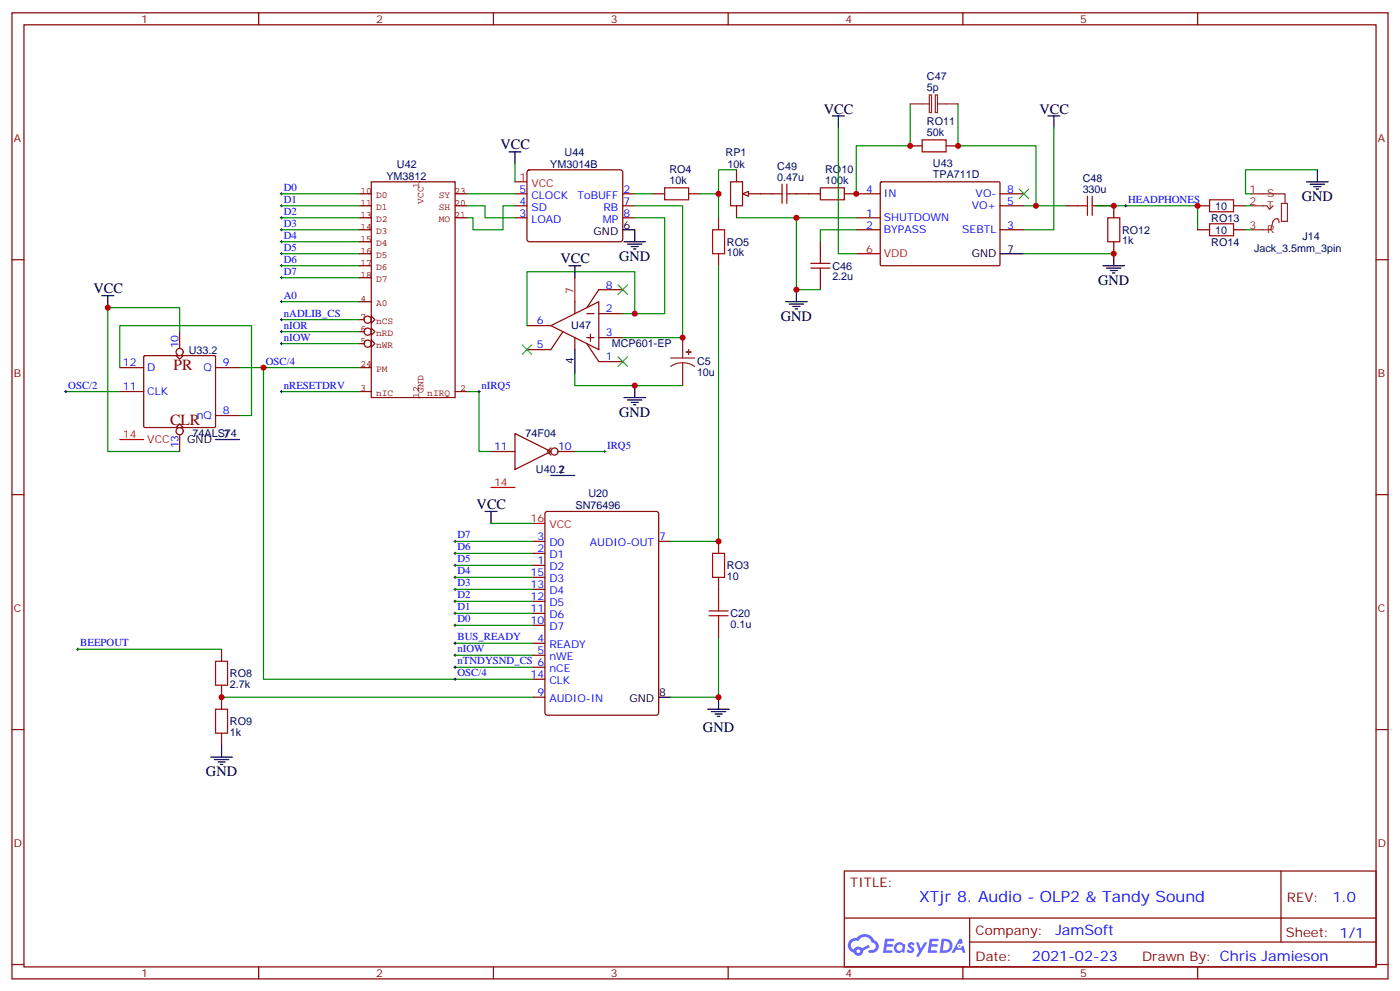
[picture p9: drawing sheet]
<svg xmlns="http://www.w3.org/2000/svg" width="412mm" height="292mm" viewBox="0 0 412 292" stroke-linecap="round" stroke-linejoin="round" font-family="sans-serif">
<g fill="none" stroke="#870000" stroke-width=".35">
<path d="M3.5 3.8h405.4v284.3h-405.4zM7.1 7.3h398.2v277.3h-398.2zM76.2 3.8v3.5M145.3 3.8v3.5M214.5 3.8v3.5M283.6 3.8v3.5M352.8 3.8v3.5M3.5 76.4h3.6M405.3 76.4h3.6M3.5 145.6h3.6M405.3 145.6h3.6M3.5 214.7h3.6"/>
<path d="M405.3 214.7h3.6M248.7 256.4h156.6v28.2h-156.6zM377.3 256.4v20.9M248.7 270.2h156.5M285.6 277.3h119.6M285.6 270.2v14.1M3.5 283.9h3.6M76.2 284.6v3.5M145.3 284.6v3.5M214.5 284.6v3.5M283.6 284.6v3.5M352.8 284.6v3.5"/>
<path d="M405.3 283.9h3.6"/>
</g>
<g fill="#5487ff">
<path d="M267.7 277.5a1.22 1.22 0 0 1 1.7 .3l-.4 .6a.47 .47 0 0 0-.3-.4 .47 .47 0 0 0-.5 .2l.1 .2a1.14 1.14 0 0 1 .8 1.7 1.14 1.14 0 0 1-1.9 0l-.2-.2 .5-.5 .7 .4a.29 .29 0 0 0 .3-.2 .29 .29 0 0 0-.2-.4 1.04 1.04 0 0 1-.6-1.7z"/>
<path d="M260.7 276.3h2.4l.3 .2-.2 .5h-1.8l-.1 .9h1.5l.3 .4-.3 .3h-1.6l-.2 1.1 1.7 .1 .2 .3-.2 .3h-2.6z"/>
<path d="M273.8 276.3h2.4l.3 .2-.1 .5h-1.8l-.2 .9h1.6l.3 .4-.4 .3h-1.6l-.1 1.1 1.7 .1 .2 .3-.2 .3h-2.6z"/>
<path d="M282.6 276.3h.7l.3 1.2-.6 .4a.69 .69 0 0 0-1 .2 .69 .69 0 0 0 .4 1 .69 .69 0 0 0 .9-.6l.5-.3 .6 2.2h-.8l-.2-.8h-1.8l-.5 .8h-.8z"/>
<path d="M269.8 277.4h.8l.6 1.8 1.1-1.8h.9l-2.6 4.2h-.8l.9-1.6z"/>
<path d="M277.4 276.3l-.6 4.1h1.3a2.11 2.11 0 0 0 2.5-2.1 2.11 2.11 0 0 0-2.5-2zM278.1 277a1.39 1.39 0 0 1 1.7 1.4 1.39 1.39 0 0 1-1.8 1.3h-.3z"/>
<path d="M263.7 277.9a1.54 1.54 0 0 0-.1 2.2 1.54 1.54 0 0 0 2.2 .1l.6 .2 .3-2.3-.2-.2h-.4a1.49 1.49 0 0 0-2.4 0zM264 278.9a.94 .94 0 0 1 1.8 0 .94 .94 0 0 1-1.8 0z"/>
<path d="M250.4 276.7a2.18 2.18 0 0 0 1.1 3.7 1.44 1.44 0 0 0 1.6 .9 1.44 1.44 0 0 0 1.2-1.5l2-1-.5-.7-1.9 .9a1.47 1.47 0 0 0-2.4 .5 1.39 1.39 0 0 1-.7-2 1.39 1.39 0 0 1 2-.4 2.12 2.12 0 0 1 2.2-1.3 2.12 2.12 0 0 1 1.9 1.7 1.14 1.14 0 0 1 1.1 1.4 1.14 1.14 0 0 1-1.7 .7 .43 .43 0 0 0-.5 .4 .43 .43 0 0 0 .4 .5 1.98 1.98 0 0 0 2.5-1.3 1.98 1.98 0 0 0-1.2-2.5 3.1 3.1 0 0 0-5.3-.7l-.9 .1zM252.3 280a.55 .55 0 0 1 1.1 0 .55 .55 0 0 1-1.1 0z"/>
<circle cx="282.6" cy="278.4" r=".26"/>
</g>
<circle cx="123.5" cy="53.5" r=".18" fill="#850000"/>
<g fill="none" stroke="#850000" stroke-width=".35">
<path d="M105.8 57h3.6M105.8 60.6h3.6M134.1 60.6h3.5M134.1 64.1h3.5M105.8 88.8h3.6M105.8 97.6h1.4M105.8 94.1h1.4M109.4 96.6l1 1-1 1.1M109.4 93l1 1.1-1 1M105.8 115.3h3.6M105.8 101.1h1.4M109.4 100.1l1 1-1 1.1"/>
<path d="M134.1 115.3h3.5"/>
<circle cx="108.3" cy="94.1" r="1.06"/>
<circle cx="108.3" cy="97.6" r="1.06"/>
<circle cx="108.3" cy="101.1" r="1.06"/>
</g>
<circle cx="123.5" cy="117" r=".18" fill="#850000"/>
<path d="M109.4 53.5h24.7v63.5h-24.7zM134.1 57h3.5M105.8 64.1h3.6M105.8 67.6h3.6M105.8 71.2h3.6M105.8 74.7h3.6M105.8 78.2h3.6M105.8 81.7h3.6M105.8 108.2h3.6" fill="none" stroke="#850000" stroke-width=".35"/>
<g fill="none" stroke="#870000" stroke-width=".35">
<path d="M151.7 57h3.5M155.5 50.2l.4-.2h26.8l.5 .2 .2 .5v20l-.7 .5-27-.1-.5-.7v-19.7zM183.4 57h3.6M192.3 57h3.5M202.8 57h3.6M215.2 53.5h3.5v7.1h-3.5zM217 50v3.5M220.5 57h7M234.6 57h7.1M248.7 57h10.6M259.3 53.7l.3-.2 34.8 .1 .2 .3-.1 24.1-.3 .2h-34.7l-.2-.3zM268.1 42.9h3.5"/>
<path d="M278.7 42.9h3.5M294.6 57h7M151.7 64.1h3.5M151.7 60.6h3.5M183.4 64.1h3.6M183.4 60.6h3.6M211.7 64.1v3.5M211.7 74.7v3.5M217 60.6v3.5M241.7 71.2v3.5M252.2 64.1h7.1M252.2 67.6h7.1"/>
<path d="M294.6 67.6h7M294.6 60.6h7M314 60.6h3.5M324.6 60.6h3.5v3.5M328.1 71.2v3.5M352.8 67.6h3.5M352.8 60.6h3.5M363.4 67.6h3.5M363.4 60.6h3.5M52.9 97.6v5M155.2 95.8h7.1M162.3 95.8l14.1-7v14.1z"/>
<path d="M165.8 97.6l-3.5 5.3h-7.1M169.3 88.8v3.5M169.3 99.4v3.5M172.9 92.3h2.1M172.9 99.4h2.1M173.9 98.3v2.1M176.4 92.3h7M176.4 99.4h7M183.4 85.3h-7l-3.5 5.3M241.7 81.7v3.6M35.3 115.3h7M35.3 108.2h7"/>
<path d="M42.4 104.8l.3-.1h20.6l.2 .3-.1 20.7-.3 .1h-20.6l-.2-.3zM51.9 104.7l1 1 1.1-1M63.5 108.2h7.1M172.9 101.1l3.5 5.3h7M51.9 125.8l1-1 1.1 1M52.9 128v4.9M63.5 122.3h7.1M144.6 132.9h7.1M151.7 127.6l10.6 5.3-10.6 5.3zM162.3 131.8l-1.1 1.1 1.1 1M164.4 132.9h4.9M157 159.3h3.5"/>
<path d="M160.7 150.7l.5-.2h32.1l.7 .5v58.8l-.4 .6-32.4 .1-.6-.5-.1-58.8zM194 159.3h3.6M211.7 159.3v3.6M157 166.4h3.5M157 162.9h3.5M157 177h3.5M157 173.5h3.5M157 169.9h3.5M211.7 169.9v7.1M65.3 191.1v3.5M157 189.3h3.5M157 192.9h3.5"/>
<path d="M157 196.4h3.5M157 184h3.5M157 180.5h3.5M157 199.9h3.5M211.7 184v3.6M65.3 201.7v7M65.3 215.8v3.5M157 205.2h3.5"/>
<circle cx="52.9" cy="103.6" r="1.06"/>
<circle cx="52.9" cy="126.9" r="1.06"/>
<circle cx="163.3" cy="132.9" r="1.06"/>
</g>
<path d="M151.7 53.5h3.5M252.2 74.7h7.1M169.3 81.7v7.1M35.3 129.4h7M144.6 143.5h7.1M157 154.1h3.5" fill="none" stroke="#f00" stroke-width=".35"/>
<g fill="none" stroke="#000" stroke-width=".35">
<path d="M245.2 34.1h3.5M246.9 34.1v3.5M308.7 34.1h3.5M310.4 34.1v3.5M149.9 44.7h3.6M151.7 44.7v3.5M384.9 53.5h6.3M385.9 54.2h4.3M387 54.9h2.1M387.7 55.6h.7M388.1 50v3.5M167.6 78.2h3.5"/>
<path d="M169.3 78.2v3.5M183.4 67.6h3.6v3.6M183.8 71.2h6.3M184.9 71.9h4.2M185.9 72.6h2.1M186.6 73.3h.7M294.6 74.7h7M324.9 78.2h6.4M326 78.9h4.2M327 79.6h2.1M328.1 74.7v3.5M30 87h3.5"/>
<path d="M31.7 87v3.6M231.4 88.8h6.4M232.5 89.5h4.2M233.5 90.2h2.2M234.2 90.9h.7M234.6 85.3v3.5M327.7 80.3h.7M169.3 102.9v7.1M183.8 117h6.3M184.9 117.7h4.2M185.9 118.4h2.1M186.6 119.1h.7"/>
<path d="M187 113.5v3.5M63.5 129.4h7.1M162.3 139.9h7M142.9 150.5h3.5M144.6 150.5v3.6M65.3 219.3v3.5M194 205.2h3.6M208.5 208.7h6.3M209.5 209.4h4.3M210.6 210.1h2.1M211.3 210.9h.7M211.7 205.2v3.5"/>
<path d="M62.1 222.8h6.3M63.1 223.6h4.3M64.2 224.3h2.1M64.9 225h.7"/>
</g>
<g fill="none" stroke="#a10000" stroke-width=".35">
<path d="M195.8 55.3h7v3.5h-7zM227.5 57h2.9M230.4 54.2v5.7M231.8 57h2.8M231.8 54.2v5.7M241.7 55.3h7v3.5h-7zM271.6 41.2h7.1v3.5h-7.1zM320.3 57.7v5.7M321.7 57.7v5.7M356.3 58.8h7.1v3.5h-7.1zM209.9 67.6h3.5v7.1h-3.5zM238.8 77.5h5.7"/>
<path d="M238.8 78.9h5.7M241.7 74.7v2.8M241.7 78.9v2.8M317.5 60.6h2.8M321.7 60.6h2.9M326.3 64.1h3.5v7.1h-3.5zM356.3 65.9h7.1v3.5h-7.1zM208.8 179.8h5.7M209.9 162.9h3.5v7h-3.5zM211.7 177v2.8M63.5 194.6h3.5v7.1h-3.5zM208.8 181.2h5.7"/>
<path d="M211.7 181.2v2.8M63.5 208.7h3.5v7.1h-3.5z"/>
</g>
<g fill="none" stroke="#008700" stroke-width=".35">
<path d="M246.9 37.6v37.1h5.3M268.1 30.6v12.3h-15.9v14.1M282.2 30.6v12.3h23v17.7M310.4 37.6v30h-8.8M82.9 57h22.9M137.6 57h14.1M151.7 48.2v5.3M187 57h5.3M206.4 57h5.3v7.1M388.1 50h-21.2v7h1.8M82.9 60.6h22.9M82.9 74.7h22.9"/>
<path d="M82.9 64.1h22.9M82.9 67.6h22.9M82.9 71.2h22.9M82.9 78.2h22.9M137.6 60.6h5.3v3.5h8.8M151.7 60.6h-3.5v7h-8.9v-3.5h-1.7M187 60.6h14.1v38.8h-17.7M187 64.1h8.8v28.2h-8.8v-12.3h-31.8v15.8M211.7 78.2v81.1h-14.1M252.2 67.6h-10.5v3.6M252.2 64.1h-17.6v21.2h7.1M301.6 60.6h12.4"/>
<path d="M301.6 74.7h26.5M322.8 60.6h30v7M366.9 60.6h1.8M366.9 67.6h1.8M52.9 97.6v-7h-21.2v42.3h21.2M82.9 94.1h22.9M82.9 81.7h22.9M82.9 88.8h22.9M82.9 97.6h22.9M183.4 92.3h3.6M19.4 115.3h15.9M35.3 108.2v-12.4h38.8v26.5h-3.5"/>
<path d="M70.6 108.2h35.2M77.6 108.2v91.7h79.4M82.9 101.1h22.9M82.9 115.3h22.9M137.6 115.3h3.5v17.6h3.5M169.3 110v3.5h31.8M169.3 132.9h8.9M144.6 154.1h12.4M22.9 191.1h42.4M134.1 192.9h22.9M134.1 189.3h22.9M134.1 196.4h22.9"/>
<path d="M211.7 187.6v17.6h-14.1M65.3 205.2h91.7"/>
</g>
<path d="M300.2 55.6l2.8 2.9M303 55.6l-2.8 2.9M182 83.9l2.9 2.8M184.9 83.9l-2.9 2.8M153.8 101.5l2.8 2.8M156.6 101.5l-2.8 2.8M182 105l2.9 2.8M184.9 105l-2.9 2.8" fill="none" stroke="#3c3" stroke-width=".35"/>
<g fill="none" stroke="#8c2424" stroke-width=".35">
<path d="M268.1 30.6h5.7M273.8 27.9h.6v5.2h-.6zM275.5 27.9h.7v5.2h-.7zM276.2 30.6h6M368.7 57h9.8v2.9M377.5 59.9h1.7v5.3h-1.7zM368.7 60.6h4.5l.7 1 1.1-1M376.8 65.5a.9 .9 0 0 0-.7-1.1 .9 .9 0 0 0-1.1 .8l-.7 2.4h-5.6M201.1 99.4v6M197.6 105.4h7M201.1 106.8l-1.9 .2-1.6 .8M201.1 106.8l1.8 .2 1.7 .8"/>
<path d="M201.1 106.8v6.7"/>
</g>
<g fill="none" stroke="#000" stroke-width=".29">
<path d="M82.5 57h.8M82.9 56.7v.7M82.5 60.6h.8M82.5 64.1h.8M82.5 67.6h.8M82.5 71.2h.8M82.5 74.7h.8M82.5 78.2h.8M82.9 60.2v.7M82.9 63.7v.8M82.9 67.3v.7M82.9 70.8v.7"/>
<path d="M82.9 74.3v.7M82.9 77.9v.7M331.3 60.6h.7M331.6 60.2v.7M82.5 94.1h.8M82.5 81.7h.8M82.5 88.8h.8M82.5 97.6h.8M82.9 81.4v.7M82.9 88.4v.7M82.9 93.7v.7M82.9 97.3v.7"/>
<path d="M19 115.3h.8M19.4 114.9v.7M77.3 108.2h.7M77.6 107.8v.7M82.5 115.3h.8M82.5 101.1h.8M82.9 100.8v.7M82.9 114.9v.7M140.8 115.3h.7M141.1 114.9v.7M177.8 132.9h.7M178.2 132.5v.7"/>
<path d="M133.7 159.3h.7M134.1 159v.7M133.7 162.9h.7M133.7 166.4h.7M133.7 169.9h.7M133.7 173.5h.7M133.7 177h.7M134.1 162.5v.7M134.1 166.1v.7M134.1 169.6v.7M134.1 173.1v.7M134.1 176.6v.7"/>
<path d="M22.6 191.1h.7M22.9 190.7v.8M133.7 184h.7M133.7 180.5h.7M133.7 192.9h.7M133.7 189.3h.7M133.7 196.4h.7M134.1 180.2v.7M134.1 183.7v.7M134.1 189v.7M134.1 192.5v.7M134.1 196v.7"/>
</g>
<g fill="#8c2424" stroke="#8c2424" stroke-width=".35">
<path d="M202.1 103.6h1.5z"/>
<path d="M202.8 102.9v1.4z"/>
</g>
<path d="M218.7 57l1.8-.7v1.4z" fill="#f0f0f0" stroke="#870000" stroke-width=".35"/>
<path d="M217 50h-5.3v7M217 64.1h17.6M134.1 159.3h22.9M134.1 177h22.9M134.1 173.5h22.9M134.1 169.9h22.9M134.1 166.4h22.9M134.1 162.9h22.9M134.1 180.5h22.9M134.1 184h22.9" fill="none" stroke="#008700" stroke-width=".35"/>
<path d="M133.7 199.9h.7M134.1 199.6v.7" fill="none" stroke="#000" stroke-width=".29"/>
<g fill="#c00">
<circle cx="252.2" cy="57" r=".88"/>
<circle cx="305.2" cy="60.6" r=".88"/>
<circle cx="234.6" cy="85.3" r=".88"/>
<circle cx="268.1" cy="42.9" r=".88"/>
<circle cx="282.2" cy="42.9" r=".88"/>
<circle cx="187" cy="92.3" r=".88"/>
<circle cx="352.8" cy="60.6" r=".88"/>
<circle cx="31.8" cy="90.6" r=".88"/>
<circle cx="328.1" cy="60.6" r=".88"/>
<circle cx="328.1" cy="74.7" r=".88"/>
<circle cx="201.1" cy="99.4" r=".88"/>
<circle cx="187" cy="113.5" r=".88"/>
<circle cx="77.6" cy="108.2" r=".88"/>
<circle cx="65.3" cy="205.2" r=".88"/>
<circle cx="211.7" cy="159.3" r=".88"/>
<circle cx="211.7" cy="205.2" r=".88"/>
<circle cx="211.7" cy="57" r=".88"/>
<circle cx="234.6" cy="64.1" r=".88"/>
</g>
<g font-size="4.6" fill="#800">
<text x="51.2" y="108.9">PR</text>
<text x="50.1" y="125.1">CLR</text>
</g>
<text font-size="4.6" fill="#00f" x="270.8" y="265.4">XTjr 8. Audio - OLP2 &amp; Tandy Sound</text>
<g font-size="4.2">
<text x="242.7" y="33.4">VCC</text>
<text x="306.2" y="33.4">VCC</text>
<text x="147.5" y="44">VCC</text>
<text x="383.5" y="59.2">GND</text>
<text x="165.1" y="77.5">VCC</text>
<text x="182.4" y="76.8">GND</text>
<text x="323.5" y="83.9">GND</text>
<text x="27.5" y="86.3">VCC</text>
<text x="230" y="94.4">GND</text>
<text x="182.4" y="122.7">GND</text>
<text x="140.4" y="149.8">VCC</text>
<text x="207.1" y="215.4">GND</text>
<text x="60.7" y="228.5">GND</text>
</g>
<g font-size="4.2" fill="#00f">
<text x="392.5" y="265.6">1.0</text>
<text x="310.9" y="275.2">JamSoft</text>
<text x="304" y="283">2021-02-23</text>
</g>
<g font-size="3.9" fill="#800">
<text x="250.5" y="260.9">TITLE:</text>
<text x="379.1" y="265.6">REV:</text>
<text x="287.4" y="275.1">Company:</text>
<text x="378.7" y="275.8">Sheet: 1/1</text>
<text x="287.4" y="282.8">Date:</text>
<text x="336.4" y="282.9">Drawn By: Chris Jamieson</text>
</g>
<g font-size="3.2" fill="#800">
<text x="41.6" y="6.8">1</text>
<text x="110.8" y="6.8">2</text>
<text x="179.9" y="6.8">3</text>
<text x="249.1" y="6.8">4</text>
<text x="318.2" y="6.8">5</text>
<text x="4.1" y="41.9">A</text>
<text x="405.9" y="41.9">A</text>
<text x="4.1" y="111">B</text>
<text x="405.9" y="111">B</text>
<text x="4.1" y="180.2">C</text>
<text x="405.9" y="180.2">C</text>
<text x="4.1" y="249.3">D</text>
<text x="405.9" y="249.3">D</text>
<text x="41.6" y="287.6">1</text>
<text x="110.8" y="287.6">2</text>
<text x="179.9" y="287.6">3</text>
<text x="249.1" y="287.6">4</text>
<text x="318.2" y="287.6">5</text>
</g>
<g font-size="3.2" fill="#000080">
<text x="273.1" y="23.7">C47</text>
<text x="273.1" y="26.9">5p</text>
<text x="273.1" y="40.1">50k</text>
<text x="273.1" y="36.9">RO11</text>
<text x="166.3" y="45.8">U44</text>
<text x="213.8" y="45.8">RP1</text>
<text x="113.8" y="52.9">YM3812</text>
<text x="116.9" y="49.3">U42</text>
<text x="162.1" y="49.3">YM3014B</text>
<text x="197.2" y="51">RO4</text>
<text x="214.3" y="49.4">10k</text>
<text x="229" y="53.2">0.47u</text>
<text x="229" y="49.9">C49</text>
<text x="243.1" y="51">RO10</text>
<text x="274.8" y="52.3">TPA711D</text>
<text x="274.8" y="49.2">U43</text>
<text x="318.9" y="53.5">C48</text>
<text x="197.2" y="54.2">10k</text>
<text x="243.1" y="54.2">100k</text>
<text x="318.9" y="56.7">330u</text>
<text x="356.8" y="65.2">RO13</text>
<text x="358" y="61.7">10</text>
<text x="330.6" y="71.9">1k</text>
<text x="330.6" y="68.7">RO12</text>
<text x="358" y="68.8">10</text>
<text x="383.6" y="70.5">J14</text>
<text x="214.1" y="75.4">10k</text>
<text x="214.1" y="72.3">RO5</text>
<text x="356.8" y="72.3">RO14</text>
<text x="369.4" y="74.1">Jack_3.5mm_3pin</text>
<text x="245.2" y="82.5">2.2u</text>
<text x="245.2" y="79.4">C46</text>
<text x="168.3" y="97">U47</text>
<text x="55.6" y="104">U33.2</text>
<text x="180.2" y="102.3">MCP601-EP</text>
<text x="205.3" y="107.6">C5</text>
<text x="205.3" y="110.7">10u</text>
<text x="56.7" y="128.7">74ALS74</text>
<text x="154.8" y="128.7">74F04</text>
<text x="157.9" y="139.3">U40.2</text>
<text x="169.5" y="149.9">SN76496</text>
<text x="173.4" y="146.4">U20</text>
<text x="214.1" y="167.5">RO3</text>
<text x="214.1" y="170.7">10</text>
<text x="215.2" y="184.9">0.1u</text>
<text x="215.2" y="181.7">C20</text>
<text x="67.7" y="202.5">2.7k</text>
<text x="67.7" y="199.3">RO8</text>
<text x="67.7" y="213.4">RO9</text>
<text x="67.7" y="216.6">1k</text>
</g>
<g font-size="3.2" fill="#f00">
<text x="153" y="53.2">1</text>
<text x="156.5" y="54.9">VCC</text>
<text x="255.2" y="74.3">6</text>
<text x="260.3" y="75.7">VDD</text>
<text x="169" y="86.7" transform="rotate(-90 169 86.7)">7</text>
<text x="36.2" y="129">14</text>
<text x="43.4" y="130.4">VCC</text>
<text x="145.5" y="143.1">14</text>
<text x="156.3" y="153.7">16</text>
<text x="161.8" y="155.5">VCC</text>
</g>
<g font-size="3.2" fill="#00f">
<text x="83.6" y="59.7">D1</text>
<text x="83.6" y="56.2">D0</text>
<text x="153" y="56.7">5</text>
<text x="156.5" y="58.5">CLOCK</text>
<text x="170.1" y="58.5">ToBUFF</text>
<text x="183.6" y="56.7">2</text>
<text x="255.2" y="56.7">4</text>
<text x="260.3" y="58.1">IN</text>
<text x="287.4" y="58.1">VO-</text>
<text x="296.7" y="56.7">8</text>
<text x="332.3" y="59.7">HEADPHONES</text>
<text x="83.6" y="63.2">D2</text>
<text x="153" y="63.7">3</text>
<text x="153" y="60.2">4</text>
<text x="156.5" y="65.5">LOAD</text>
<text x="156.5" y="62">SD</text>
<text x="177.5" y="65.5">MP</text>
<text x="177.8" y="62">RB</text>
<text x="183.6" y="60.2">7</text>
<text x="183.6" y="63.7">8</text>
<text x="255.2" y="63.7">1</text>
<text x="260.3" y="65.2">SHUTDOWN</text>
<text x="286.2" y="61.6">VO+</text>
<text x="296.7" y="60.2">5</text>
<text x="83.6" y="66.7">D3</text>
<text x="83.6" y="70.3">D4</text>
<text x="255.2" y="67.3">2</text>
<text x="260.3" y="68.7">BYPASS</text>
<text x="283.4" y="68.7">SEBTL</text>
<text x="296.7" y="67.3">3</text>
<text x="83.6" y="73.8">D5</text>
<text x="83.6" y="77.3">D6</text>
<text x="83.6" y="80.9">D7</text>
<text x="83.6" y="87.9">A0</text>
<text x="178.5" y="84.9">8</text>
<text x="83.6" y="93.2">nADLIB_CS</text>
<text x="158.1" y="95.5">6</text>
<text x="178.5" y="92">2</text>
<text x="83.6" y="100.3">nIOW</text>
<text x="83.6" y="96.7">nIOR</text>
<text x="178.5" y="99">3</text>
<text x="36.2" y="107.8">12</text>
<text x="52.6" y="102.6" transform="rotate(-90 52.6 102.6)">10</text>
<text x="65.6" y="107.8">9</text>
<text x="78.3" y="107.3">OSC/4</text>
<text x="158.1" y="102.6">5</text>
<text x="178.5" y="106.1">1</text>
<text x="43.4" y="109.3">D</text>
<text x="59.9" y="109.3">Q</text>
<text x="20.1" y="114.4">OSC/2</text>
<text x="36.2" y="114.9">11</text>
<text x="43.4" y="116.3">CLK</text>
<text x="83.6" y="114.4">nRESETDRV</text>
<text x="141.8" y="114.4">nIRQ5</text>
<text x="57.9" y="123.4">nQ</text>
<text x="65.6" y="122">8</text>
<text x="52.6" y="132" transform="rotate(-90 52.6 132)">13</text>
<text x="145.5" y="132.5">11</text>
<text x="164.4" y="132.5">10</text>
<text x="178.9" y="132">IRQ5</text>
<text x="134.8" y="158.5">D7</text>
<text x="134.8" y="162">D6</text>
<text x="158.3" y="159">3</text>
<text x="161.8" y="160.8">D0</text>
<text x="173.7" y="160.8">AUDIO-OUT</text>
<text x="194.2" y="159">7</text>
<text x="134.8" y="165.5">D5</text>
<text x="158.3" y="166.1">1</text>
<text x="158.3" y="162.5">2</text>
<text x="161.8" y="167.8">D2</text>
<text x="161.8" y="164.3">D1</text>
<text x="134.8" y="169.1">D4</text>
<text x="134.8" y="172.6">D3</text>
<text x="156.3" y="173.1">13</text>
<text x="156.3" y="169.6">15</text>
<text x="161.8" y="171.3">D3</text>
<text x="134.8" y="176.1">D2</text>
<text x="134.8" y="179.6">D1</text>
<text x="156.3" y="176.6">12</text>
<text x="161.8" y="178.4">D5</text>
<text x="161.8" y="174.9">D4</text>
<text x="134.8" y="183.2">D0</text>
<text x="156.3" y="183.7">10</text>
<text x="156.3" y="180.2">11</text>
<text x="161.8" y="185.5">D7</text>
<text x="161.8" y="181.9">D6</text>
<text x="23.6" y="190.2">BEEPOUT</text>
<text x="134.8" y="192">nIOW</text>
<text x="134.8" y="188.5">BUS_READY</text>
<text x="158.3" y="189">4</text>
<text x="161.8" y="190.7">READY</text>
<text x="134.8" y="195.5">nTNDYSND_CS 6</text>
<text x="158.3" y="192.5">5</text>
<text x="161.8" y="194.3">nWE</text>
<text x="161.8" y="197.8">nCE</text>
<text x="134.8" y="199">OSC/4</text>
<text x="156.3" y="199.6">14</text>
<text x="161.8" y="201.3">CLK</text>
<text x="158.3" y="204.9">9</text>
<text x="161.8" y="206.6">AUDIO-IN</text>
</g>
<g font-size="3.2" fill="#8d2323">
<text x="368" y="56.7">1</text>
<text x="373.2" y="58.1">S</text>
<text x="368" y="60.2">2</text>
<text x="373.2" y="61.6">T</text>
<text x="368" y="67.3">3</text>
<text x="373.2" y="68.7">R</text>
</g>
<g font-size="3.2">
<text x="174.9" y="69">GND</text>
<text x="183.6" y="67.3">6</text>
<text x="286.2" y="75.7">GND</text>
<text x="296.7" y="74.3">7</text>
<text x="169" y="107" transform="rotate(-90 169 107)">4</text>
<text x="55.2" y="130.4">GND</text>
<text x="65.6" y="129">7</text>
<text x="164.4" y="139.6">7</text>
<text x="185.4" y="206.6">GND</text>
<text x="194.2" y="204.9">8</text>
</g>
<g font-size="2.8" fill="#840000">
<text x="106.2" y="57">10</text>
<text x="110.8" y="58.4">D0</text>
<text x="123.4" y="55.2" transform="rotate(-90 123.4 55.2)">1</text>
<text x="129.3" y="58.4">SY</text>
<text x="133.8" y="57">23</text>
<text x="106.2" y="60.5">11</text>
<text x="106.2" y="64.1">13</text>
<text x="110.8" y="61.9">D1</text>
<text x="110.8" y="65.4">D2</text>
<text x="124.8" y="60" transform="rotate(-90 124.8 60)">VCC</text>
<text x="129.3" y="61.9">SH</text>
<text x="129.3" y="65.4">MO</text>
<text x="133.8" y="60.5">20</text>
<text x="133.8" y="64.1">21</text>
<text x="106.2" y="67.6">14</text>
<text x="106.2" y="71.1">15</text>
<text x="110.8" y="69">D3</text>
<text x="106.2" y="74.6">16</text>
<text x="110.8" y="72.5">D4</text>
<text x="110.8" y="76">D5</text>
<text x="106.2" y="78.2">17</text>
<text x="106.2" y="81.7">18</text>
<text x="110.8" y="79.5">D6</text>
<text x="110.8" y="83.1">D7</text>
<text x="106.2" y="88.8">4</text>
<text x="106.2" y="94.1">7</text>
<text x="110.8" y="90.1">A0</text>
<text x="110.8" y="95.4">nCS</text>
<text x="106.2" y="101.1">5</text>
<text x="106.2" y="97.6">6</text>
<text x="110.8" y="98.9">nRD</text>
<text x="110.8" y="102.5">nWR</text>
<text x="106.2" y="108.2">24</text>
<text x="110.8" y="109.5">PM</text>
<text x="106.2" y="115.2">3</text>
<text x="110.8" y="116.6">nIC</text>
<text x="123.4" y="117" transform="rotate(-90 123.4 117)">12</text>
<text x="124.8" y="115.6" transform="rotate(-90 124.8 115.6)">GND</text>
<text x="125.9" y="116.6">nIRQ</text>
<text x="135.5" y="115.2">2</text>
</g>
</svg>
